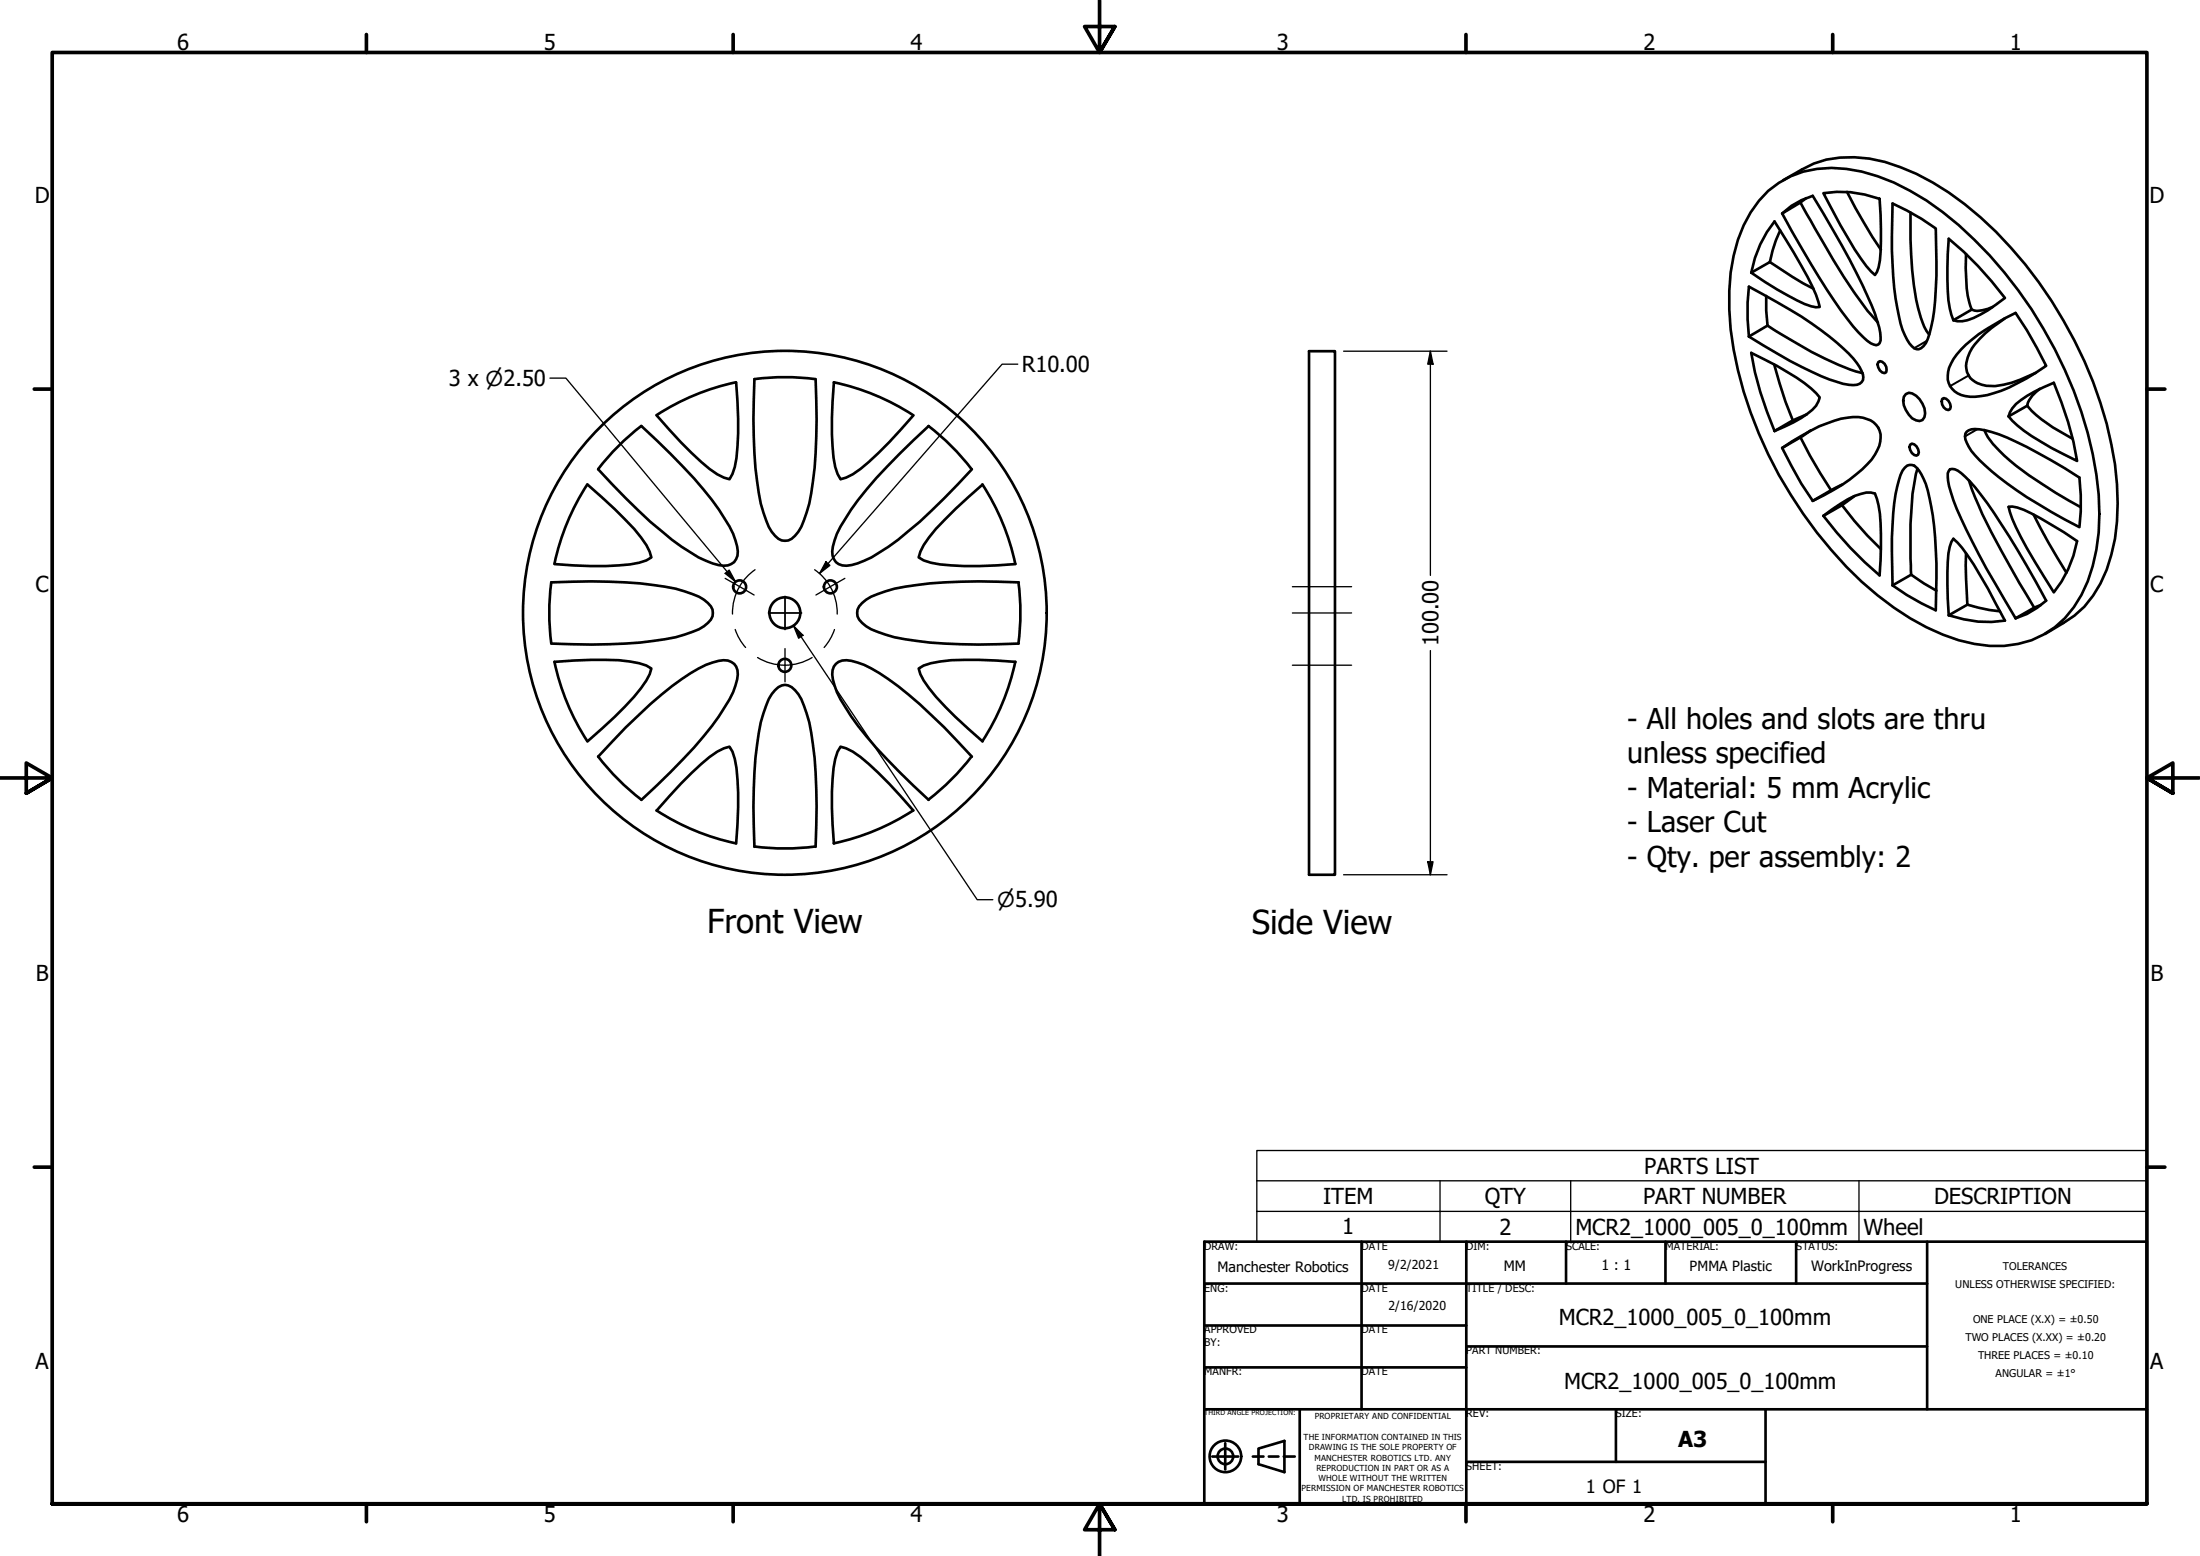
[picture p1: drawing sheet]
<svg xmlns="http://www.w3.org/2000/svg" width="420mm" height="297mm" viewBox="0 0 420 297" stroke-linecap="round" stroke-linejoin="round" font-family="sans-serif">
<!-- layer: Visible (ANSI) -->
<g fill="none" stroke="#000" stroke-width=".51">
<path d="M337.7 36.4a18.2 18.2 0 0 1 14.9-4.2 38.5 38.5 0 0 1 18.4 8.3 81.6 81.6 0 0 1 29.4 50.1 39.6 39.6 0 0 1-1.7 20.4 18.2 18.2 0 0 1-13.3 11.9 24.1 24.1 0 0 1-14.4-1.8 56.1 56.1 0 0 1-21.2-16.1 80.7 80.7 0 0 1-19.3-42.1 42.5 42.5 0 0 1 1.4-17.1 22.2 22.2 0 0 1 5.8-9.4zM340.6 34.4l3.5-2a20.5 20.5 0 0 1 15.9-1.5 47.7 47.7 0 0 1 18.3 10.6 82.6 82.6 0 0 1 24.9 43.3 46.5 46.5 0 0 1 0 21.1 20.1 20.1 0 0 1-9.1 13l-3.5 2.1M343.9 38.7a245.1 245.1 0 0 0 10.2 17.2 37.9 37.9 0 0 0 4.5 5.7M343.9 38.7l-3.5 2.1M344.9 37.8l-1 .9M348.2 36.9a20.9 20.9 0 0 1 10.8 1.1 54.3 54.3 0 0 1-.2 13l-.3 .9-.4 .6a23.5 23.5 0 0 1-5.2-7zM352.7 36.6a106.2 106.2 0 0 0 6.5 11.1M361.4 38.8l2.8 1.4 2.8 1.6 2.7 1.8 .1 3.3a56.4 56.4 0 0 1-1.3 16.8 3.8 3.8 0 0 1-2 3 1.91 1.91 0 0 1-1.8-1.1 15.3 15.3 0 0 1-2.4-6.9 93.6 93.6 0 0 1-.9-19.9zM334 54.7l2.8 1.5a70.4 70.4 0 0 1 16.3 11.3 8.1 8.1 0 0 1 2.8 4.6 1.55 1.55 0 0 1-2 1.4 22.9 22.9 0 0 1-7.9-2.5 95.7 95.7 0 0 1-12-6.8l-.2-3.3v-3.1zM337.3 56.5v2.8l.3 2.9M338 50l4.3 2.8 4 2.3M338 50l-3.5 2.1"/>
<path d="M338.9 42.3l3.6 5.8a50.1 50.1 0 0 1 4.8 9.5l.2 1a7.3 7.3 0 0 1-4.3-1.3 69.7 69.7 0 0 1-8.7-5.2 21.7 21.7 0 0 1 4.4-9.8zM340 44l-.8 1.9-1.2 4.1M340.4 40.8l1.7-1.5 1.9-1.1 2.2-.8a148.8 148.8 0 0 1 11.9 22.5 13.4 13.4 0 0 1 1.1 5.1l-.5 .8a2.23 2.23 0 0 1-2.1-.8 54.3 54.3 0 0 1-9.2-12.1l-5.1-8.7zM364.9 40.6a80.7 80.7 0 0 0 1.4 18.3 14 14 0 0 0 2.1 5M372.2 45.6a65.2 65.2 0 0 1 10.7 11.3 23.7 23.7 0 0 1-7.2 4.2l-1 .2h-.9l-.7-.2a18.3 18.3 0 0 1-1.2-7.7l.1-5zM375.5 48.5a25.5 25.5 0 0 0 1.1 10.6M376.6 59.1l-3.5 2M380.6 58.6a5.5 5.5 0 0 1-4 .5M140.5 73a45 45 0 0 0-15.1 6.3M140.6 73a58.4 58.4 0 0 1-.3 16.1l-.4 1.4-.6 1a11.8 11.8 0 0 1-5.4-3.3 89.8 89.8 0 0 1-8.5-8.9M155.7 72.4a44.8 44.8 0 0 0-11.6 0 95.2 95.2 0 0 0 1.2 23.7 20.4 20.4 0 0 0 2.1 5.4 2.98 2.98 0 0 0 3.2 1.7 5.8 5.8 0 0 0 2.9-3.9 42.4 42.4 0 0 0 2.3-12.8 130.7 130.7 0 0 0 0-14.1M159.2 73a45 45 0 0 1 15.2 6.3"/>
<path d="M159.3 73a58.4 58.4 0 0 0 .2 16.1l.5 1.4 .5 1a11.8 11.8 0 0 0 5.4-3.3 89.8 89.8 0 0 0 8.5-8.9M250 67h5v100h-5zM334.5 67.4a57.9 57.9 0 0 1 11.4 6.8l1.6 1.7a4.9 4.9 0 0 1-2.3 3.1 28.2 28.2 0 0 1-6.3 3.3 63.6 63.6 0 0 1-4.4-14.9zM337.6 62.2a111.8 111.8 0 0 0 13.4 7.4l2.3 .9 2.4 .7M337.6 62.2l-3.6 2M338.8 69.6l2.2 7.1 1.4 3.5M345.1 79.1l-2.7 1.1M358.7 69.1l.3-.2a1.6 1.6 0 0 1 1.2 2.1l-.3 .2a1.6 1.6 0 0 1-1.2-2.1zM364 75.2l.6-.2a4 4 0 0 1 2.9 4.6l-.3 .6a2.14 2.14 0 0 1-2.6-1 3.8 3.8 0 0 1-1-3.5zM370.9 76.2l.3-.2a1.6 1.6 0 0 1 1.2 2.1l-.3 .2a1.6 1.6 0 0 1-1.2-2.1zM375.5 65.8a40.8 40.8 0 0 1 9.4-6.1l2.2 3.3 3.7 6.8a37.7 37.7 0 0 1-11.3 5.6 8 8 0 0 1-5.6-.3 3.8 3.8 0 0 1-1.7-4.9 11.2 11.2 0 0 1 3.3-4.4zM382.8 60.8a18.3 18.3 0 0 0-6.6 6.5 4.3 4.3 0 0 0 .1 4.9 5.7 5.7 0 0 0 4.7 1.5 21.5 21.5 0 0 0 7.8-2.5"/>
<path d="M385 77.1a23.1 23.1 0 0 1 7.2-4 63.6 63.6 0 0 1 4.5 14.9 57.9 57.9 0 0 1-11.4-6.8l-1.7-1.7 .7-1.5zM387.2 77.5a22 22 0 0 0 6.1 4.8l2.5 1.4M387.2 77.5l-3.6 2M389.6 74.2a5.6 5.6 0 0 0-2.4 3.3M112.2 92.5a45 45 0 0 0-6.3 15.1M112.2 92.5a81.7 81.7 0 0 1 10.2 10.1l1 1.5 .7 1.2 .3 1.1a11.7 11.7 0 0 1-6.2 1.5 77.9 77.9 0 0 1-12.3-.2M122.5 81.3a43.8 43.8 0 0 0-8.3 8.3 108.4 108.4 0 0 0 16 14.8 20.4 20.4 0 0 0 7 3.5 2.71 2.71 0 0 0 3-.6 2.71 2.71 0 0 0 .6-3 14.1 14.1 0 0 0-2.4-5.3 67.3 67.3 0 0 0-10.4-12.4l-5.5-5.3M177.3 81.3a45 45 0 0 1 8.3 8.3M177.4 81.3a108.4 108.4 0 0 0-14.8 16 20.4 20.4 0 0 0-3.5 7 2.71 2.71 0 0 0 .5 3 2.71 2.71 0 0 0 3 .6 20.6 20.6 0 0 0 7.1-3.5 86.3 86.3 0 0 0 13.2-11.9l2.7-2.9M340.4 85.5l1.9-1.2a30.1 30.1 0 0 1 9.3-4.4 8 8 0 0 1 5.7 .3 3.8 3.8 0 0 1 1.6 4.9 11.9 11.9 0 0 1-4.4 5.4 34.8 34.8 0 0 1-8.3 5.1M340.4 85.5l3.6 6.9 2.2 3.2M342.4 80.2l-3.5 2.1"/>
<path d="M343.9 83.5l1.7 3.4 4.1 6.7M343.9 83.5l-3.5 2M345.8 82.2l-1.9 1.3M348.2 98.5a33.6 33.6 0 0 1 6-3.8l2.2-.7h.9l.8 .2a18.3 18.3 0 0 1 1.1 7.8v4.9l-.2 2.9a68.8 68.8 0 0 1-10.8-11.3zM349.7 93.6l-3.5 2M351.8 96.4l2.3 3 2.5 2.8 2.6 2.6M351.8 92.5l-2.1 1.1M351.8 96.4l-3.6 2.1M354.1 94.7l-2.3 1.7M363.8 89.3a1.6 1.6 0 0 1 2.7 .5 15.3 15.3 0 0 1 2.3 6.8 93.6 93.6 0 0 1 .9 19.9l-2.7-1.3-2.8-1.6-2.8-1.9v-3.3a55.6 55.6 0 0 1 1.2-16.7l.7-1.9zM364.8 84.9l.3-.2a1.6 1.6 0 0 1 1.2 2.1l-.3 .2a1.6 1.6 0 0 1-1.2-2.1zM366.2 89.5a42.3 42.3 0 0 0-1.3 10.5l.1 9.7"/>
<path d="M372.4 89.6a2.23 2.23 0 0 1 2.2 .7 39.5 39.5 0 0 1 7.6 9.8l3.1 4.9 5.5 9.7-1.8 1.4-1.9 1.1-2.2 .8a169.3 169.3 0 0 1-11.2-20.9l-.6-1.6a13.4 13.4 0 0 1-1.1-5.2zM375.6 82.4a2.81 2.81 0 0 1 2.5-.4 28.2 28.2 0 0 1 9 3.3l4.6 2.6 5.4 3.3 .3 3.3v3.1l-.3 3a81.5 81.5 0 0 1-17.9-11.7 11.1 11.1 0 0 1-3.9-5v-1.1zM376 91.7l.6 1.6a133 133 0 0 0 10.7 20.7l1.2 2M379 82.1a16 16 0 0 0 4.9 5.8 93.6 93.6 0 0 0 13.5 8.9M383.6 96.8a7.3 7.3 0 0 1 4.4 1.2l6.1 3.6 2.6 1.7a21.7 21.7 0 0 1-4.5 9.8l-1.9-3.1a60.6 60.6 0 0 1-6.4-12.2zM388.4 98.2a124.3 124.3 0 0 0 6.3 11.1M193.9 107.6a45.1 45.1 0 0 0-6.3-15.1 81.7 81.7 0 0 0-10.2 10.1l-1 1.5-.6 1.2-.3 1.1a11.7 11.7 0 0 0 6.2 1.5 77.9 77.9 0 0 0 12.2-.2M194.5 111.2a45 45 0 0 1 0 11.6M194.6 111.2a95.2 95.2 0 0 0-23.8 1.2 20.4 20.4 0 0 0-5.4 2.1 2.98 2.98 0 0 0-1.6 3.2 5.8 5.8 0 0 0 3.8 2.9 42.4 42.4 0 0 0 12.8 2.3 130.7 130.7 0 0 0 14.2 0M365 109.7l2.4 1.7 2.4 1.4M365 109.7l-3.6 2M373.1 102.9a23.5 23.5 0 0 1 5.1 7l4.7 8.6a21.8 21.8 0 0 1-10.7-1 53.9 53.9 0 0 1 .2-13.1l.3-1z"/>
<path d="M375.5 105.6v4.7l.2 5.1M375.7 115.4l4.2 1 2.1 .3M375.7 115.4l-3.5 2.1M388.5 116l-3.6 2M389.8 115.5l-1.3 .5M105.3 122.8a44.8 44.8 0 0 1 0-11.6 95.2 95.2 0 0 1 23.7 1.2 20.4 20.4 0 0 1 5.4 2.1 2.98 2.98 0 0 1 1.7 3.2 5.8 5.8 0 0 1-3.9 2.9 42.4 42.4 0 0 1-12.8 2.3 130.7 130.7 0 0 1-14.1 0M193.9 126.3a46.1 46.1 0 0 1-6.3 15.2 76.9 76.9 0 0 1-10.2-10.1l-1.6-2.7-.3-1.1a12.4 12.4 0 0 1 6.2-1.6 91.7 91.7 0 0 1 12.2 .4M112.2 141.5a44.2 44.2 0 0 1-6.3-15.1 74.2 74.2 0 0 1 14.4-.1l1.7 .3 1.4 .4 1 .6a12.7 12.7 0 0 1-3.3 5.4 89.8 89.8 0 0 1-8.9 8.5M114.2 144.4a45 45 0 0 0 8.3 8.2M114.2 144.4a108.4 108.4 0 0 1 16-14.7 20.4 20.4 0 0 1 7-3.5 2.71 2.71 0 0 1 3 .5 2.71 2.71 0 0 1 .6 3 14.1 14.1 0 0 1-2.4 5.4 67.3 67.3 0 0 1-10.4 12.3l-5.5 5.3M125.4 154.7a45 45 0 0 0 15.1 6.3M125.4 154.7a62.8 62.8 0 0 1 11.6-11.2l1.2-.6 1.1-.4a11.7 11.7 0 0 1 1.5 6.3 77.9 77.9 0 0 1-.2 12.2"/>
<path d="M174.4 154.7a45 45 0 0 1-15.2 6.3M174.4 154.7a62.8 62.8 0 0 0-11.5-11.2l-1.3-.6-1.1-.4a11.7 11.7 0 0 0-1.5 6.3 77.9 77.9 0 0 0 .3 12.2M185.5 144.4a45 45 0 0 1-8.2 8.3M185.6 144.4a108.4 108.4 0 0 0-15.9-14.7 20.4 20.4 0 0 0-7.1-3.5 2.71 2.71 0 0 0-3 .5 2.71 2.71 0 0 0-.5 3 14.1 14.1 0 0 0 2.4 5.4 67.3 67.3 0 0 0 10.3 12.3l5.6 5.3M144.1 161.6a45 45 0 0 0 11.6 0M144.1 161.7a95.2 95.2 0 0 1 1.2-23.8 20.4 20.4 0 0 1 2.1-5.4 2.98 2.98 0 0 1 3.2-1.6 5.8 5.8 0 0 1 2.9 3.8 42.4 42.4 0 0 1 2.3 12.8 130.7 130.7 0 0 1 0 14.2"/>
<circle cx="141.3" cy="112" r="1.24"/>
<circle cx="149.9" cy="117" r="50"/>
<circle cx="149.9" cy="117" r="2.95"/>
<circle cx="158.6" cy="112" r="1.24"/>
<circle cx="149.9" cy="127" r="1.24"/>
</g>
<!-- layer: Visible Narrow (ANSI) -->
<path d="M368 65.1l-2.4 1.4M376 71.7l-3.6 2M377.7 81.9l-2.4 1.4" fill="none" stroke="#000" stroke-width=".38"/>
<!-- layer: Symbol (ANSI) -->
<path d="M240 225.4v-5.8h170v5.8M240 225.4h170v5.9M240 225.4v11.6h170v-5.7M240 231.3h170M275 225.4v11.6M300 225.4v11.6M355 225.4v11.6" fill="none" stroke="#000" stroke-width=".25"/>
<!-- layer: Border (ANSI) -->
<g fill="none" stroke="#000" stroke-width=".7">
<path d="M70 6.6v3.4M140 6.6v3.4M210 0v10l-2.9-4.9h5.8l-2.9 4.9 2.9-4.9M280 6.6v3.4M350 6.6v3.4M6.5 74.3h3.5M410 74.3h3.4M0 148.5h10l-5-2.8v5.7l5-2.9-5 2.9M420 148.5h-10l5-2.8v5.7l-5-2.9 5 2.9M6.5 222.8h3.5M410 222.8h3.4M10 287.1v-277.1h400v277.1h-400h400"/>
<path d="M70 287.1v3.4M140 287.1v3.4M212.9 292l-2.9-4.9 2.9 4.9h-5.8l2.9-4.9v9.9M280 287.1v3.4M350 287.1v3.4"/>
</g>
<!-- layer: Title (ANSI) -->
<g fill="none" stroke="#000" stroke-width=".51">
<path d="M230 237h180v50.1h-180zM260 237v32M280 237v50.1M299.1 237v8M318.1 237v8M343 237v8M368 237v32M230 253h50M230 245h138M280 257h88M230 269h180M230 261h50"/>
<path d="M231.5 278.1h5M234 275.5v5M239.3 278.1h2M240.3 276.5l5-1.4v5.9l-5-1.5zM242.3 278.1h1.9M245.2 278.1h2.1M248.2 269v18.1M280 279.1h57.2M308.6 269v10.1M337.2 269v18.1"/>
<circle cx="234" cy="278" r="3"/>
<circle cx="234" cy="278" r="1.49"/>
</g>
<!-- layer: Centerline (ANSI) -->
<path d="M144.2 108.8a10 10 0 0 0-4.3 8.4M155.6 108.8a10 10 0 0 1 4.3 8.4M246.8 117h11.3M246.8 112h11.3M140.4 120.2l1 2 1 1.4M144.7 125.5a10 10 0 0 0 10.4 0M159.4 120.2l-.7 1.5-1.3 1.9M246.8 127h11.3" fill="none" stroke="#000" stroke-width=".25"/>
<!-- layer: Center Mark (ANSI) -->
<path d="M138.5 110.4l5.5 3.2M146.7 117h6.4M149.9 113.8v6.4M161.4 110.4l-5.6 3.2M149.9 123.8v6.4" fill="none" stroke="#000" stroke-width=".25"/>
<!-- layer: Dimension (ANSI) -->
<path d="M105 72.2h3.1l32.4 38.8M194.4 69.5h-3l-34.9 40M256.6 67h19.8M273.2 67l.5 2.5h-1zM273.2 67v42.8M138.5 109.5l.8-.7 1.2 2.2zM151.6 119.5l1.8 1.8-.9 .5zM151.6 119.5l35 52.3h3M157.7 107.2l.8 .7-2 1.6zM273.2 124.2v42.8M256.6 167h19.8M272.7 164.5h1l-.5 2.5z" fill="none" stroke="#000" stroke-width=".25"/>
<g fill="#000">
<path d="M273.2 67l.5 2.5h-1z" fill-rule="evenodd"/>
<path d="M138.5 109.5l.8-.7 1.2 2.2z" fill-rule="evenodd"/>
<path d="M157.7 107.2l.8 .7-2 1.6z" fill-rule="evenodd"/>
<path d="M151.6 119.5l1.8 1.8-.9 .5z" fill-rule="evenodd"/>
<path d="M272.7 164.5h1l-.5 2.5z" fill-rule="evenodd"/>
</g>
<g font-size="6.3">
<text x="135.1" y="178.1">Front View</text>
<text x="239.1" y="178.3">Side View</text>
</g>
<g font-size="5.5">
<text x="310.8" y="139.1">- All holes and slots are thru</text>
<text x="310.8" y="145.7">unless specified</text>
<text x="310.8" y="152.3">- Material: 5 mm Acrylic</text>
<text x="310.8" y="158.9">- Laser Cut</text>
<text x="310.8" y="165.5">- Qty. per assembly: 2</text>
</g>
<g font-size="4.2">
<text x="33.8" y="9.6">6</text>
<text x="103.9" y="9.6">5</text>
<text x="173.9" y="9.6">4</text>
<text x="243.8" y="9.6">3</text>
<text x="313.9" y="9.6">2</text>
<text x="383.9" y="9.6">1</text>
<text x="6.7" y="38.7">D</text>
<text x="410.5" y="38.7">D</text>
<text x="195.1" y="71">R10.00</text>
<text x="85.7" y="73.6">3 x ⌀2.50</text>
<text x="6.8" y="113">C</text>
<text x="410.7" y="113">C</text>
<text x="274.7" y="123.4" transform="rotate(-90 274.7 123.4)">100.00</text>
<text x="6.9" y="187.2">B</text>
<text x="410.7" y="187.2">B</text>
<text x="314" y="224.1">PARTS LIST</text>
<text x="252.7" y="229.9">ITEM</text>
<text x="283.6" y="229.9">QTY</text>
<text x="313.8" y="229.9">PART NUMBER</text>
<text x="369.4" y="229.9">DESCRIPTION</text>
<text x="256.3" y="235.6">1</text>
<text x="286.4" y="235.7">2</text>
<text x="300.9" y="235.7">MCR2_1000_005_0_100mm</text>
<text x="355.9" y="235.7">Wheel</text>
<text x="297.7" y="253">MCR2_1000_005_0_100mm</text>
<text x="6.8" y="261.4">A</text>
<text x="410.7" y="261.4">A</text>
<text x="298.7" y="265.2">MCR2_1000_005_0_100mm</text>
<text x="320.5" y="276.3">A3</text>
<text x="33.8" y="290.5">6</text>
<text x="103.9" y="290.5">5</text>
<text x="173.9" y="290.5">4</text>
<text x="243.8" y="290.5">3</text>
<text x="313.9" y="290.5">2</text>
<text x="383.9" y="290.5">1</text>
</g>
<text font-size="3.9" x="190.4" y="173.2">⌀5.90</text>
<text font-size="3.5" x="302.9" y="285">1 OF 1</text>
<g font-size="2.7">
<text x="232.5" y="242.9">Manchester Robotics</text>
<text x="287.2" y="242.6">MM</text>
<text x="305.9" y="242.5">1 : 1</text>
<text x="322.6" y="242.6">PMMA Plastic</text>
<text x="345.9" y="242.6">WorkInProgress</text>
</g>
<g font-size="2.3">
<text x="265.1" y="242.2">9/2/2021</text>
<text x="265.2" y="250">2/16/2020</text>
</g>
<g font-size="2">
<text x="230" y="238.6">DRAW:</text>
<text x="260" y="238.6">DATE</text>
<text x="280" y="238.6">DIM:</text>
<text x="299.1" y="238.6">SCALE:</text>
<text x="318.1" y="238.6">MATERIAL:</text>
<text x="343" y="238.6">STATUS:</text>
<text x="373.4" y="245.9">UNLESS OTHERWISE SPECIFIED:</text>
<text x="382.5" y="242.5">TOLERANCES</text>
<text x="230" y="246.6">ENG:</text>
<text x="260" y="246.6">DATE</text>
<text x="280" y="246.6">TITLE / DESC:</text>
<text x="230" y="254.6">APPROVED</text>
<text x="230" y="257">BY:</text>
<text x="260" y="254.6">DATE</text>
<text x="375.3" y="256.1">TWO PLACES (X.XX) = ±0.20</text>
<text x="376.8" y="252.7">ONE PLACE (X.X) = ±0.50</text>
<text x="230" y="262.6">MANFR:</text>
<text x="260" y="262.6">DATE</text>
<text x="280" y="258.6">PART NUMBER:</text>
<text x="377.8" y="259.5">THREE PLACES = ±0.10</text>
<text x="381.1" y="262.9">ANGULAR = ±1°</text>
<text x="280" y="270.6">REV:</text>
<text x="308.6" y="270.6">SIZE:</text>
<text x="280" y="280.6">SHEET:</text>
</g>
<g font-size="1.6">
<text x="248.9" y="274.8">THE INFORMATION CONTAINED IN THIS</text>
<text x="251.1" y="270.9">PROPRIETARY AND CONFIDENTIAL</text>
<text x="249.9" y="276.8">DRAWING IS THE SOLE PROPERTY OF</text>
<text x="251" y="278.8">MANCHESTER ROBOTICS LTD. ANY</text>
<text x="251.4" y="280.8">REPRODUCTION IN PART OR AS A</text>
<text x="248.5" y="284.7">PERMISSION OF MANCHESTER ROBOTICS</text>
<text x="251.8" y="282.8">WHOLE WITHOUT THE WRITTEN</text>
<text x="256.3" y="286.7">LTD. IS PROHIBITED</text>
</g>
<text font-size="1.3" x="230" y="270.1">THIRD ANGLE PROJECTION:</text>
</svg>
